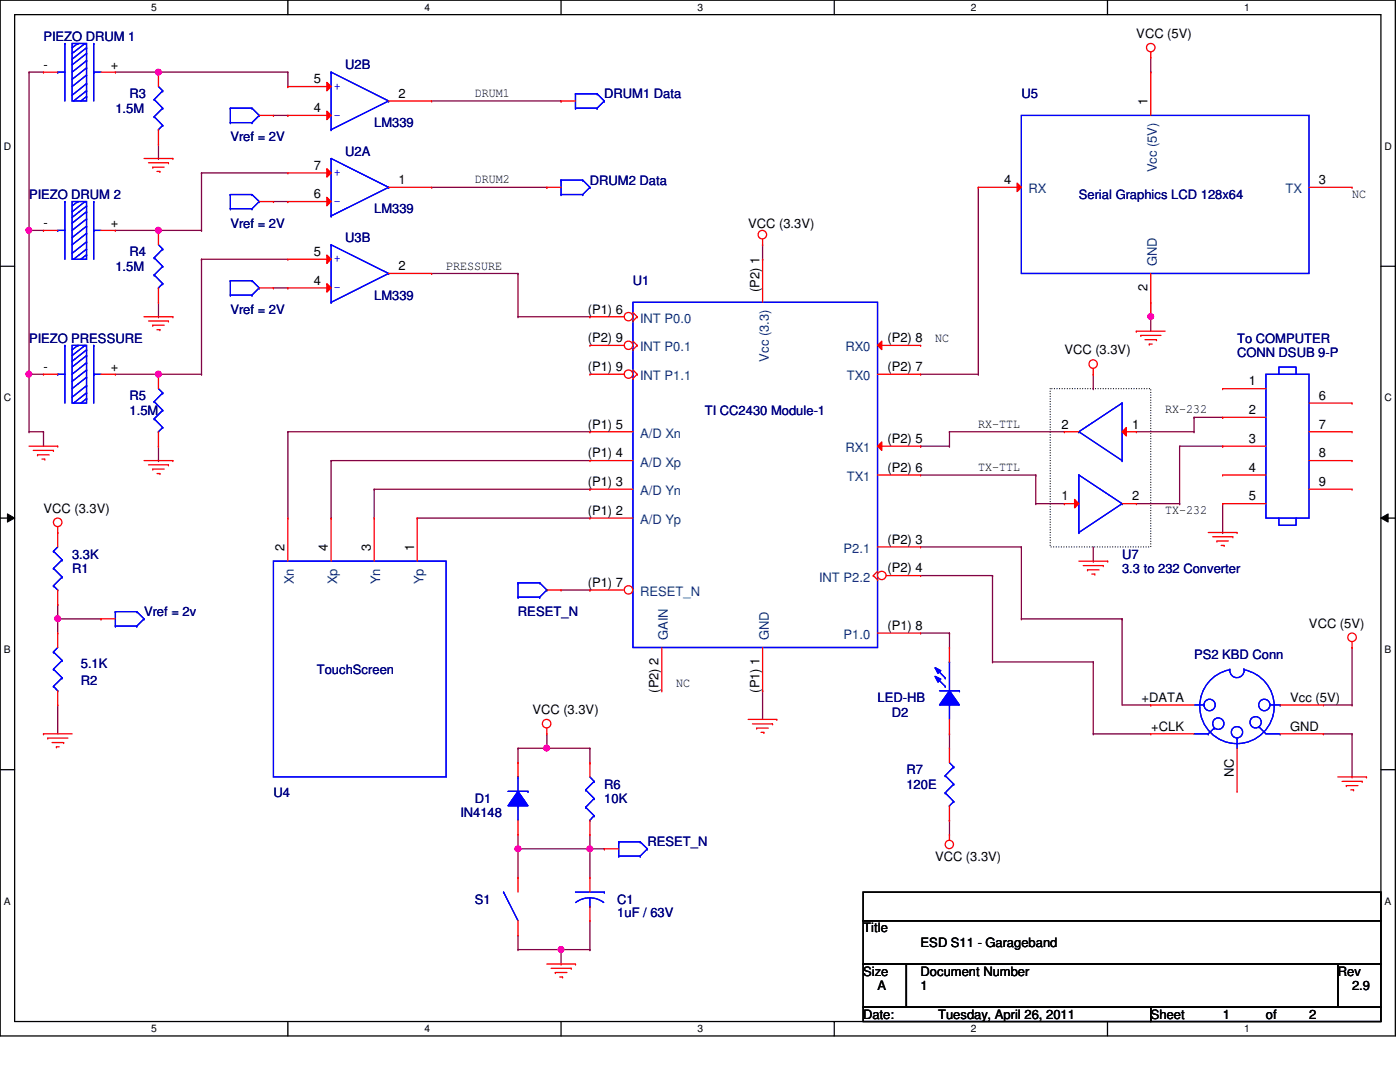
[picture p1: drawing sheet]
<svg xmlns="http://www.w3.org/2000/svg" width="279mm" height="216mm" viewBox="0 0 279 216" stroke-linecap="round" stroke-linejoin="round" font-family="sans-serif">
<path d="M0 0h278.5v206.7h-278.5zM2.9 2.9h272.7v200.9h-272.7z" fill="none" stroke="#000" stroke-width=".25"/>
<g fill="#fff">
<path d="M30.2 .3h1.1v2.3h-1.1z"/>
<path d="M30.2 204.1h1.1v2.3h-1.1z"/>
</g>
<path d="M57.4 0v2.9M57.4 203.8v2.9" fill="none" stroke="#000" stroke-width=".25"/>
<g fill="#fff">
<path d="M84.7 .3h1.1v2.3h-1.1z"/>
<path d="M84.7 204.1h1.1v2.3h-1.1z"/>
</g>
<path d="M112 0v2.9M112 203.8v2.9" fill="none" stroke="#000" stroke-width=".25"/>
<g fill="#fff">
<path d="M139.2 .3h1.1v2.3h-1.1z"/>
<path d="M139.2 204.1h1.1v2.3h-1.1z"/>
</g>
<path d="M166.5 0v2.9M166.5 203.8v2.9" fill="none" stroke="#000" stroke-width=".25"/>
<g fill="#fff">
<path d="M193.8 .3h1.1v2.3h-1.1z"/>
<path d="M193.8 204.1h1.1v2.3h-1.1z"/>
</g>
<path d="M221 0v2.9M221 203.8v2.9" fill="none" stroke="#000" stroke-width=".25"/>
<g fill="#fff">
<path d="M248.3 .3h1.1v2.3h-1.1z"/>
<path d="M248.3 204.1h1.1v2.3h-1.1z"/>
<path d="M.8 28h1.4v2.3h-1.4z"/>
<path d="M276.3 28h1.4v2.3h-1.4z"/>
<path d="M.8 78.2h1.4v2.3h-1.4z"/>
<path d="M276.3 78.2h1.4v2.3h-1.4z"/>
</g>
<path d="M0 53.1h2.9M275.6 53.1h2.9" fill="none" stroke="#000" stroke-width=".25"/>
<g fill="#fff">
<path d="M.8 128.5h1.3v2.2h-1.3z"/>
<path d="M276.3 128.5h1.3v2.2h-1.3z"/>
</g>
<path d="M0 103.4h2.9M275.6 103.4h2.9" fill="none" stroke="#000" stroke-width=".25"/>
<path d="M1.5 102.5l1.4 .9-1.4 .8zM275.6 103.4l1.4-.9v1.7z" fill="#000"/>
<path d="M1.5 102.5l1.4 .9-1.4 .8zM275.6 103.4l1.4-.9v1.7z" fill="none" stroke="#000" stroke-width=".2"/>
<g fill="#fff">
<path d="M.8 178.7h1.3v2.2h-1.3z"/>
<path d="M276.3 178.7h1.3v2.2h-1.3z"/>
</g>
<path d="M0 153.6h2.9M275.6 153.6h2.9" fill="none" stroke="#000" stroke-width=".25"/>
<path d="M209.6 77.6h20.1v31.5h-20.1z" fill="none" stroke="#000" stroke-width=".25" stroke-dasharray="0 .5"/>
<path d="M86.1 20.2h25.9M86.1 37.4h23M109.1 37.4h.1M112 20.2h.1M86.1 54.6h17.3M103.4 54.6h.1M11.5 123.5h.1M11.5 123.5v2.8M152.2 137.8h.1M152.2 137.8v5.8" fill="none" stroke="#800040" stroke-width=".25"/>
<circle cx="11.5" cy="123.4" r=".56" fill="#f0f"/>
<circle cx="11.5" cy="123.4" r=".56" fill="none" stroke="#f0f" stroke-width=".25"/>
<path d="M5.8 14.4h.1M5.8 14.4h2.9M5.8 14.4v60.3M5.8 46h.1M5.8 46h2.9M11.5 140.7h.1M11.5 140.7v5.7" fill="none" stroke="#800040" stroke-width=".25"/>
<circle cx="5.7" cy="74.6" r=".56" fill="#f0f"/>
<circle cx="5.7" cy="74.6" r=".56" fill="none" stroke="#f0f" stroke-width=".25"/>
<circle cx="5.7" cy="45.9" r=".56" fill="#f0f"/>
<circle cx="5.7" cy="45.9" r=".56" fill="none" stroke="#f0f" stroke-width=".25"/>
<g fill="none" stroke="#800040" stroke-width=".25">
<path d="M31.6 31.6h.1M31.6 28.7v2.9M5.8 74.7h.1M5.8 74.7h2.9M5.8 74.7v11.4M23 74.7h17.2M31.6 63.2h.1M31.6 74.7h.1M31.6 60.3v2.9M40.2 74.7h.1M5.8 86.1h.1M5.8 86.1h2.9"/>
<path d="M8.7 86.1h.1M8.7 86.1v2.9M31.6 91.9h.1M31.6 89v2.9"/>
</g>
<circle cx="31.6" cy="74.6" r=".57" fill="#f0f"/>
<circle cx="31.6" cy="74.6" r=".57" fill="none" stroke="#f0f" stroke-width=".25"/>
<path d="M23 46h17.2M31.6 46h.1M40.2 51.7h.1M40.2 46h.1M40.2 51.7v23M40.2 51.7h17.2" fill="none" stroke="#800040" stroke-width=".25"/>
<circle cx="31.6" cy="45.9" r=".57" fill="#f0f"/>
<circle cx="31.6" cy="45.9" r=".57" fill="none" stroke="#f0f" stroke-width=".25"/>
<path d="M23 14.4h34.4M31.6 14.4h.1M57.4 14.4h.1M40.2 34.5h.1M40.2 34.5v11.5M40.2 34.5h17.2" fill="none" stroke="#800040" stroke-width=".25"/>
<circle cx="31.6" cy="14.4" r=".56" fill="#f0f"/>
<circle cx="31.6" cy="14.4" r=".56" fill="none" stroke="#f0f" stroke-width=".25"/>
<g fill="none" stroke="#800040" stroke-width=".25">
<path d="M57.4 17.3h.1M57.4 14.4v2.9M54.6 23h2.8M57.4 23h.1M54.6 40.2h2.8M54.6 57.4h2.8M57.4 40.2h.1M57.4 57.4h.1M152.2 51.7h.1M152.2 48.9v2.8M57.4 86.1h.1M57.4 86.1v17.3"/>
<path d="M57.4 86.1h60.3M66.1 91.9h.1M66.1 91.9h51.6M66.1 91.9v11.5M74.7 97.6h.1M74.7 97.6v5.8M74.7 97.6h43M117.7 86.1h.1M117.7 97.6h.1M66.1 103.4h.1M83.3 103.4h.1M83.3 103.4h34.4"/>
<path d="M11.5 120.6h.1M11.5 120.6v2.9h8.7M20.2 123.5h.1M103.4 149.3h.1M103.4 149.3h5.7M109.1 149.3h.1M109.1 146.4v2.9"/>
</g>
<circle cx="109.1" cy="149.3" r=".56" fill="#f0f"/>
<circle cx="109.1" cy="149.3" r=".56" fill="none" stroke="#f0f" stroke-width=".25"/>
<path d="M103.4 152.2h.1M103.4 149.3v2.9M109.1 149.3h8.6M117.7 149.3h.1M117.7 152.2h.1M117.7 149.3v2.9M103.4 169.4h.1M103.4 166.5v2.9M103.4 189.5h.1M103.4 186.6v2.9M103.4 189.5h8.6M112 189.5h.1" fill="none" stroke="#800040" stroke-width=".25"/>
<circle cx="112" cy="189.5" r=".56" fill="#f0f"/>
<circle cx="112" cy="189.5" r=".56" fill="none" stroke="#f0f" stroke-width=".25"/>
<path d="M103.4 169.4h.1M103.4 169.4h14.3M117.7 169.4h.1M117.7 169.4v5.7M112 192.4h.1M117.7 189.5h.1M117.7 189.5h-5.7v2.9M117.7 183.7v5.8" fill="none" stroke="#800040" stroke-width=".25"/>
<circle cx="117.7" cy="169.4" r=".56" fill="#f0f"/>
<circle cx="117.7" cy="169.4" r=".56" fill="none" stroke="#f0f" stroke-width=".25"/>
<circle cx="103.4" cy="169.4" r=".56" fill="#f0f"/>
<circle cx="103.4" cy="169.4" r=".56" fill="none" stroke="#f0f" stroke-width=".25"/>
<g fill="none" stroke="#800040" stroke-width=".25">
<path d="M229.7 14.4h.1M229.7 11.5v2.9M195.2 37.4h.1M195.2 37.4v37.3M183.7 74.7h11.5M195.2 74.7h.1M229.7 63.2h.1M229.7 63.2v2.9M112 117.7h5.7M117.7 117.7h.1M183.7 126.3h5.8M189.5 126.3h.1"/>
<path d="M189.5 126.3v2.9M189.5 146.4h.1M189.5 146.4v2.9M103.4 175.1h.1M103.4 169.4v5.7M117.7 166.5h.1M117.7 166.5v2.9h2.9M120.6 169.4h.1M189.5 163.7h.1M189.5 163.7v2.8"/>
</g>
<circle cx="229.7" cy="63.2" r=".56" fill="#f0f"/>
<circle cx="229.7" cy="63.2" r=".56" fill="none" stroke="#f0f" stroke-width=".25"/>
<g fill="none" stroke="#800040" stroke-width=".25">
<path d="M103.4 54.6v8.6M103.4 63.2h.1M103.4 63.2h14.3M117.7 63.2h.1M218.2 77.6h.1M218.2 74.7v2.9M229.7 60.3h.1M229.7 60.3v2.9M183.7 89h.1M183.7 89h5.8M183.7 94.8h23M189.5 86.1h.1"/>
<path d="M189.5 89h.1M189.5 86.1h22.9M189.5 86.1v2.9M206.7 94.8h.1M206.7 94.8v5.7M226.8 86.1h11.5M238.3 86.1h.1M238.3 83.3h.1M238.3 83.3v2.8M238.3 83.3h5.7M244 83.3h.1M244 89h.1"/>
<path d="M244 89h-8.6v11.5M183.7 109.1h20.1M183.7 114.9h14.4M198.1 114.9h.1M198.1 114.9v17.2M203.8 109.1h.1M203.8 109.1v14.4M206.7 100.5h.1M206.7 100.5h5.7M212.4 100.5h.1M218.2 112h.1M218.2 109.1v2.9"/>
<path d="M226.8 100.5h8.6M235.4 100.5h.1M244 106.3h.1M244 100.5v5.8M198.1 132.1h.1M198.1 132.1h20.1M203.8 123.5h.1M203.8 123.5h20.1M218.2 132.1h.1M218.2 132.1v14.3M223.9 123.5h.1M223.9 123.5v17.2h5.8"/>
<path d="M269.8 129.2h.1M269.8 129.2v11.5M218.2 146.4h.1M218.2 146.4h11.5M229.7 140.7h.1M264.1 146.4h5.7M264.1 140.7h5.7M269.8 146.4h.1M269.8 155h.1M269.8 140.7h.1M269.8 146.4v8.6"/>
</g>
<g fill="none" stroke="#f00" stroke-width=".25">
<path d="M229.7 11.5h.1M229.7 10.4v1.1M28.7 31.6h5.8M29.6 32.5h4M30.5 33.4h.1M30.5 33.4h2.3M31.3 34.2h.6M31.9 34.2h.1M33.6 32.5h.1M34.5 31.6h.1M51.7 57.4h2.9M54.6 57.4h.1"/>
<path d="M152.2 48.9h.1M152.2 47.7v1.2M28.7 63.2h5.8M29.6 64.1h4M30.5 64.9h.1M30.5 64.9h2.3M31.3 65.8h.6M31.9 65.8h.1M33.6 64.1h.1M34.5 63.2h.1M218.2 74.7h.1M218.2 73.5v1.2"/>
<path d="M226.8 66.1h.1M226.8 66.1h5.7M227.7 66.9h.1M227.7 66.9h4M228.5 67.8h2.3M229.4 68.7h.1M229.4 68.7h.6M230.8 67.8h.1M5.8 89h5.7M6.6 89.9h4.1M7.5 90.8h.1M7.5 90.8h2.3"/>
<path d="M8.4 91.6h.5M8.9 91.6h.1M10.7 89.9h.1M11.5 89h.1M28.7 91.9h5.8M29.6 92.8h4M30.5 93.6h.1M30.5 93.6h2.3M31.3 94.5h.6M31.9 94.5h.1M33.6 92.8h.1M34.5 91.9h.1"/>
<path d="M11.5 106.3h.1M11.5 105.1v1.2M57.4 103.4h.1M57.4 103.4v8.6M66.1 103.4h.1M66.1 103.4v8.6M74.7 103.4h.1M74.7 103.4v8.6M83.3 103.4h.1M83.3 103.4v8.6M215.3 112h5.8M216.2 112.9h4"/>
<path d="M217 113.7h.1M217 113.7h2.3M217.9 114.6h.6M218.5 114.6h.1M220.2 112.9h.1M221.1 112h.1M241.1 106.3h5.8M242 107.1h4M242.9 107.9h.1M242.9 107.9h2.3M243.7 108.8h.6M244.3 108.8h.1"/>
<path d="M246 107.1h.1M246.9 106.3h.1M269.8 129.2h.1M269.8 128.1v1.1M8.7 146.4h.1M8.7 146.4h5.7M9.5 147.3h.1M9.5 147.3h4M10.4 148.2h2.3M11.3 149h.1M11.3 149h.5M12.7 148.2h.1"/>
<path d="M109.1 146.4h.1M109.1 145.3v1.1M149.3 143.6h5.7M150.2 144.4h4M151 145.3h.1M151 145.3h2.3M151.9 146.1h.5M152.4 146.1h.1M154.2 144.4h.1M155 143.6h.1M267 155h5.7M267.8 155.9h4.1"/>
<path d="M268.7 156.8h.1M268.7 156.8h2.3M269.6 157.6h.5M270.1 157.6h.1M271.9 155.9h.1M272.7 155h.1M117.7 175.1h.1M117.7 175.1v2.9M189.5 166.5h.1M189.5 166.5v1.2M109.1 192.4h5.8M110 193.2h4"/>
<path d="M110.8 194.1h.1M110.8 194.1h2.4M111.7 194.9h.6M112.3 194.9h.1M114 193.2h.1M114.9 192.4h.1M117.7 183.7h.1M117.7 180.9v2.8"/>
<circle cx="229.7" cy="9.5" r=".84"/>
<circle cx="152.1" cy="46.8" r=".85"/>
<circle cx="218.2" cy="72.6" r=".84"/>
<circle cx="11.5" cy="104.2" r=".85"/>
<circle cx="269.8" cy="127.2" r=".85"/>
<circle cx="109.1" cy="144.4" r=".85"/>
<circle cx="189.5" cy="168.5" r=".83"/>
</g>
<path d="M172.3 178h103.3v5.7h-103.3zM172.3 183.7h103.3v8.7h-103.3zM172.3 192.4h8.6v8.6h-8.6zM180.9 192.4h86.1v8.6h-86.1zM267 192.4h8.6v8.6h-8.6zM172.3 201h57.4v2.8h-57.4zM229.7 201h45.9v2.8h-45.9z" fill="none" stroke="#000" stroke-width=".25"/>
<g fill="none" stroke="#00f" stroke-width=".25">
<path d="M46 56h.1M46 58.9h.1M46 56v2.9M46 56h4.3M46 58.9h4.3M50.3 56h.1M50.3 58.9h.1M50.3 56l1.4 1.4M51.7 57.4h.1M51.7 57.4l-1.4 1.5M54.6 112h34.4v43h-34.4zM187.5 137.8h4"/>
<path d="M189.5 132.1h.1M189.5 132.1v5.7M191.5 137.8h.1M189.5 140.7h.1M189.5 140.7v2.9M114.9 178h5.7M117.7 179.2l1.5 .2 1.3 .7M117.7 179.2l-1.5 .2-1.3 .7M117.7 179.2v1.7M120.6 178h.1M117.7 180.9h.1"/>
</g>
<path d="M189.5 137.8l2 2.9h-4z" fill-rule="evenodd" fill="#00f"/>
<path d="M189.5 137.8l2 2.9h-4z" fill="none" stroke="#00f" stroke-width=".25"/>
<path d="M186.6 133.2l1.1 .6-.5 .6z" fill-rule="evenodd" fill="#00f"/>
<path d="M186.6 133.2l1.1 .6-.5 .6z" fill="none" stroke="#00f" stroke-width=".25"/>
<path d="M186.6 135l1.1 .5-.5 .6z" fill-rule="evenodd" fill="#00f"/>
<path d="M186.6 135l1.1 .5-.5 .6zM186.9 135.3l1.7 1.6M186.9 133.5l1.7 1.8M187.5 137.8h4M188.6 136.9h.1M188.6 135.3h.1M189.5 132.1h.1M189.5 132.1v5.7M191.5 137.8h.1M189.5 140.7h.1M189.5 140.7v2.9" fill="none" stroke="#00f" stroke-width=".25"/>
<path d="M189.5 137.8l2 2.9h-4z" fill-rule="evenodd" fill="#00f"/>
<path d="M189.5 137.8l2 2.9h-4z" fill="none" stroke="#00f" stroke-width=".25"/>
<path d="M186.6 133.2l1.1 .6-.5 .6z" fill-rule="evenodd" fill="#00f"/>
<path d="M186.6 133.2l1.1 .6-.5 .6z" fill="none" stroke="#00f" stroke-width=".25"/>
<path d="M186.6 135l1.1 .5-.5 .6z" fill-rule="evenodd" fill="#00f"/>
<g fill="none" stroke="#00f" stroke-width=".25">
<path d="M126.3 60.3h48.8v68.9h-48.8zM103.4 116.3h.1M103.4 119.2h.1M103.4 116.3v2.9M103.4 116.3h4.3M103.4 119.2h4.3M107.7 116.3h.1M107.7 119.2h.1M107.7 116.3l1.4 1.4M109.1 117.7h.1M109.1 117.7l-1.4 1.5M186.6 135l1.1 .5-.5 .6z"/>
<path d="M186.9 135.3l1.7 1.6M186.9 133.5l1.7 1.8M188.6 136.9h.1M188.6 135.3h.1"/>
</g>
<g fill="none" stroke="#f00" stroke-width=".25">
<path d="M126.3 64.1h.1M126.3 62.4l.9 .8M127.2 63.2h.1M127.2 63.2l-.9 .9M109.1 117.7h2.9M112 117.7h.1M132.1 137.8h.1M132.1 129.2v8.6M152.2 137.8h.1M152.2 129.2v8.6M175.1 126.3h8.6M183.7 126.3h.1"/>
<path d="M189.5 129.2h.1M189.5 129.2v2.9M189.5 146.4h.1M189.5 143.6v2.8"/>
</g>
<circle cx="125.4" cy="63.2" r=".84" fill="#fff"/>
<g fill="none" stroke="#f00" stroke-width=".25">
<path d="M117.7 63.2h.1M117.7 63.2h6.9M126.3 69.8h.1M126.3 68.1l.9 .8M127.2 68.9h.1M127.2 68.9l-.9 .9"/>
<circle cx="125.4" cy="63.2" r=".84"/>
</g>
<circle cx="125.4" cy="68.9" r=".84" fill="#fff"/>
<g fill="none" stroke="#f00" stroke-width=".25">
<path d="M117.7 68.9h.1M117.7 68.9h6.9M117.7 86.1h.1M117.7 91.9h.1M117.7 97.6h.1M117.7 86.1h8.6M117.7 91.9h8.6M117.7 97.6h8.6M117.7 103.4h.1M117.7 103.4h8.6M174.3 114.9h.1M174.3 114.9l.8 .8"/>
<path d="M175.1 115.7h.1M175.1 109.1h8.6M175.1 114l-.8 .9M183.7 109.1h.1"/>
<circle cx="125.4" cy="68.9" r=".84"/>
</g>
<circle cx="176" cy="114.8" r=".84" fill="#fff"/>
<g fill="none" stroke="#f00" stroke-width=".25">
<path d="M176.9 114.9h6.8M183.7 114.9h.1"/>
<circle cx="176" cy="114.8" r=".84"/>
</g>
<path d="M176 68.1v1.7l-.9-.9z" fill="#f00"/>
<path d="M175.1 68.9h8.6M175.1 74.7h8.6M176 68.1v1.7l-.9-.9zM183.7 68.9h.1M183.7 74.7h.1" fill="none" stroke="#f00" stroke-width=".25"/>
<path d="M175.1 89l.9-.8v1.7z" fill="#f00"/>
<path d="M152.2 51.7h.1M152.2 51.7v8.6M175.1 89l.9-.8v1.7zM175.1 89h8.6M175.1 94.8h8.6M183.7 89h.1M183.7 94.8h.1" fill="none" stroke="#f00" stroke-width=".25"/>
<circle cx="125.4" cy="117.7" r=".84" fill="#fff"/>
<g fill="none" stroke="#f00" stroke-width=".25">
<path d="M126.3 75.5h.1M126.3 73.8l.9 .9M127.2 74.7h.1M127.2 74.7l-.9 .8M117.7 117.7h.1M117.7 117.7h6.9"/>
<circle cx="125.4" cy="117.7" r=".84"/>
</g>
<circle cx="125.4" cy="74.7" r=".84" fill="#fff"/>
<g fill="none" stroke="#f00" stroke-width=".25">
<path d="M117.7 74.7h.1M117.7 74.7h6.9"/>
<circle cx="125.4" cy="74.7" r=".84"/>
</g>
<path d="M66.1 31.6h.1M66.1 31.6l11.5 5.8M66.1 31.6v11.5M77.6 37.4h.1M77.6 37.4l-11.5 5.7M66.1 43.1h.1" fill="none" stroke="#00f" stroke-width=".25"/>
<path d="M65.2 33.7l.9 .8-.9 .8z" fill="#f00"/>
<path d="M57.4 34.5h.1M57.4 34.5h8.7M65.2 33.7l.9 .8-.9 .8z" fill="none" stroke="#f00" stroke-width=".25"/>
<path d="M65.2 39.4l.9 .8-.9 .9z" fill="#f00"/>
<g fill="none" stroke="#f00" stroke-width=".25">
<path d="M65.2 39.4l.9 .8-.9 .9zM77.6 37.4h8.5M86.1 37.4h.1M57.4 40.2h.1M57.4 40.2h8.7M229.7 140.7h.1M229.7 146.4h.1M229.7 140.7h8.6M229.7 146.4h8.6M246.9 157.9h.1M246.9 149.3v8.6M255.5 140.7h8.6"/>
<path d="M255.5 146.4h8.6M264.1 146.4h.1M264.1 140.7h.1M120.6 169.4h.1M120.6 169.4h2.9"/>
</g>
<g fill="none" stroke="#00f" stroke-width=".25">
<path d="M66.1 48.9h.1M66.1 48.9l11.5 5.7M66.1 48.9v11.4M77.6 54.6h.1M77.6 54.6l-11.5 5.7M66.1 60.3h.1M245.4 133.6a7.4 7.4 0 0 0-4.7 11.5 7.4 7.4 0 0 0 12.3 0 7.4 7.4 0 0 0-4.7-11.5M248.2 133.4a1.43 1.43 0 0 1-1.3 1.8 1.43 1.43 0 0 1-1.5-1.7M238.3 140.7h2M238.3 146.4h2.8M240.3 140.7h.1M241.1 146.4h.1"/>
<path d="M242.3 145.3h.1M242.3 145.3l-1.2 1.1M246.9 147.3h.1M246.9 147.3v2M251.2 145h.1M251.2 145l1.4 1.4h2.9M253.5 140.7h2M255.5 140.7h.1M255.5 146.4h.1M123.5 170.8h.1M123.5 168h.1M123.5 168v2.8"/>
<path d="M123.5 168h4.3M123.5 170.8h4.3M127.8 168h.1M127.8 170.8h.1M127.8 168l1.4 1.4M129.2 169.4h.1M129.2 169.4l-1.4 1.4"/>
<circle cx="241.4" cy="140.7" r="1.14"/>
<circle cx="243.1" cy="144.4" r="1.14"/>
<circle cx="246.9" cy="146.1" r="1.13"/>
<circle cx="250.6" cy="144.1" r="1.13"/>
<circle cx="252.3" cy="140.7" r="1.14"/>
</g>
<path d="M65.2 50.9l.9 .8-.9 .9z" fill="#f00"/>
<path d="M57.4 51.7h.1M57.4 51.7h8.7M65.2 50.9l.9 .8-.9 .9z" fill="none" stroke="#f00" stroke-width=".25"/>
<path d="M65.2 56.6l.9 .8-.9 .9z" fill="#f00"/>
<g fill="none" stroke="#f00" stroke-width=".25">
<path d="M8.7 14.4h.1M8.7 14.4h2.8M20.2 14.4h2.8M23 14.4h.1M229.7 14.4h.1M229.7 14.4v8.6M109.1 37.4h.1M109.1 37.4h2.9M112 20.2h.1M112 20.2h2.9M261.2 37.4h8.6M269.8 37.4h.1"/>
<path d="M8.7 46h.1M8.7 46h2.8M20.2 46h2.8M23 46h.1M57.4 57.4h.1M57.4 57.4h8.7M65.2 56.6l.9 .8-.9 .9zM77.6 54.6h8.5M86.1 54.6h.1M229.7 54.6v8.6M8.7 74.7h.1M8.7 74.7h2.8"/>
<path d="M20.2 74.7h2.8M23 74.7h.1M229.7 63.2h.1M11.5 106.3h.1M11.5 106.3v2.8M11.5 117.7v2.9M11.5 126.3h.1M11.5 120.6h.1M11.5 126.3v2.9M11.5 137.8v2.9M20.2 123.5h.1M20.2 123.5h2.8"/>
<path d="M11.5 140.7h.1M117.7 152.2h.1M117.7 152.2v2.8M189.5 149.3h.1M189.5 149.3v2.9M103.4 175.1h.1M103.4 175.1v2.9M117.7 166.5h.1M117.7 163.7v2.8M189.5 163.7h.1M189.5 160.8v2.9M103.4 186.6h.1"/>
<path d="M103.4 183.7v2.9"/>
</g>
<g fill="none" stroke="#00f" stroke-width=".25">
<path d="M11.5 14.4h.1M11.5 14.4h1.5M13 8.7h.1M13 8.7v11.5M14.4 8.7h2.9v11.5h-2.9zM15.5 8.7h.1M15.5 8.7l-1.1 .8M17 8.7h.1M17 8.7l-2.6 2M17.3 19.3h.1M17.3 18.1h.1M17.3 16.7h.1"/>
<path d="M17.3 9.5h.1M17.3 15h.1M17.3 10.7h.1M17.3 13.5h.1M17.3 12.1h.1M17.3 19.3l-1.2 .9M17.3 18.1l-2.6 2.1M17.3 16.7l-2.9 2.3M17.3 9.5l-2.9 2.3M17.3 15l-2.9 2.3M17.3 10.7l-2.9 2.3M17.3 13.5l-2.9 2.3"/>
<path d="M17.3 12.1l-2.9 2.3M18.7 14.4h.1M18.7 8.7h.1M18.7 8.7v11.5M18.7 14.4h1.5M114.9 18.7h.1M114.9 18.7v2.9M114.9 18.7h4.3M119.2 18.7h.1M119.2 18.7l1.4 1.5M112 38.8h.1M112 35.9h.1"/>
<path d="M112 35.9v2.9M112 35.9h4.3M112 38.8h4.3M114.9 21.6h.1M114.9 21.6h4.3M116.3 35.9h.1M116.3 38.8h.1M116.3 35.9l1.4 1.5M117.7 37.4h.1M117.7 37.4l-1.4 1.4M119.2 21.6h.1M120.6 20.2h.1"/>
<path d="M120.6 20.2l-1.4 1.4M203.8 23h57.4v31.6h-57.4zM11.5 46h.1M11.5 46h1.5M13 40.2h.1M13 40.2v11.5M14.4 40.2h2.9v11.5h-2.9zM15.5 40.2h.1M15.5 40.2l-1.1 .9M17 40.2h.1M17 40.2l-2.6 2M17.3 50.8h.1"/>
<path d="M17.3 49.7h.1M17.3 48.3h.1M17.3 41.1h.1M17.3 46.6h.1M17.3 42.2h.1M17.3 45.1h.1M17.3 43.7h.1M17.3 50.8l-1.2 .9M17.3 49.7l-2.6 2M17.3 48.3l-2.9 2.2M17.3 41.1l-2.9 2.3M17.3 46.6l-2.9 2.3"/>
<path d="M17.3 42.2l-2.9 2.3M17.3 45.1l-2.9 2.3M17.3 43.7l-2.9 2.3M18.7 46h.1M18.7 40.2h.1M18.7 40.2v11.5M18.7 46h1.5M11.5 74.7h.1M11.5 74.7h1.5M13 68.9h.1M13 68.9v11.5M14.4 68.9h2.9v11.5h-2.9z"/>
<path d="M15.5 68.9h.1M15.5 68.9l-1.1 .9M17 68.9h.1M17 68.9l-2.6 2.1M17.3 79.5h.1M17.3 78.4h.1M17.3 77h.1M17.3 69.8h.1M17.3 75.3h.1M17.3 71h.1M17.3 73.8h.1M17.3 72.4h.1"/>
<path d="M17.3 79.5l-1.2 .9M17.3 78.4l-2.6 2M17.3 77l-2.9 2.2M17.3 69.8l-2.9 2.3M17.3 75.3l-2.9 2.3M17.3 71l-2.9 2.2M17.3 73.8l-2.9 2.3M17.3 72.4l-2.9 2.3M18.7 74.7h.1M18.7 68.9h.1M18.7 68.9v11.5M18.7 74.7h1.5"/>
<path d="M10.7 110h.1M10.7 113.4h.1M10.7 116.9h.1M10.7 110l1.7 1.7M10.7 113.4l1.7 1.7M10.7 116.9l.8 .8M11.5 117.7h.1M11.5 109.1l-.8 .9M12.4 111.7h.1M12.4 115.1h.1M12.4 111.7l-1.7 1.7M12.4 115.1l-1.7 1.8"/>
<path d="M10.7 130.1h.1M10.7 133.5h.1M10.7 136.9h.1M10.7 130.1l1.7 1.7M10.7 133.5l1.7 1.8M10.7 136.9l.8 .9M11.5 137.8h.1M11.5 129.2l-.8 .9M12.4 131.8h.1M12.4 135.3h.1M12.4 131.8l-1.7 1.7M12.4 135.3l-1.7 1.6"/>
<path d="M23 124.9h.1M23 122h.1M23 122v2.9M23 122h4.3M23 124.9h4.3M27.3 122h.1M27.3 124.9h.1M27.3 122l1.4 1.5M28.7 123.5h.1M28.7 123.5l-1.4 1.4M116.9 157.6h.1M116.9 157.6l1.7 1.7"/>
<path d="M117.7 155l.9 .9M118.6 155.9h.1M118.6 159.3h.1M118.6 155.9l-1.7 1.7M118.6 159.3l-1.7 1.8M188.6 154.8h.1M188.6 158.2h.1M188.6 154.8l1.7 1.7M188.6 158.2l1.7 1.7M189.5 152.2l.8 .8M190.3 153h.1M190.3 156.5h.1"/>
<path d="M190.3 159.9h.1M190.3 153l-1.7 1.8M190.3 156.5l-1.7 1.7M190.3 159.9l-.8 .9M100.5 178h.1M100.5 178l2.9 5.7M116.9 161.1h.1M116.9 161.1l1.7 1.7M117.7 163.7h.1M118.6 162.8h.1M118.6 162.8l-.9 .9M189.5 160.8h.1"/>
</g>
<path d="M203 36.5l.8 .9-.8 .8z" fill="#f00"/>
<path d="M195.2 37.4h.1M195.2 37.4h8.6M203 36.5l.8 .9-.8 .8zM31.6 74.7h.1M31.6 74.7v2.9M31.6 89h.1M31.6 86.1v2.9" fill="none" stroke="#f00" stroke-width=".25"/>
<g fill="none" stroke="#00f" stroke-width=".25">
<path d="M66.1 14.4h.1M66.1 14.4l11.5 5.8M66.1 14.4v11.5M66.1 25.9h.1M77.6 20.2h.1M77.6 20.2l-11.5 5.7M31.6 77.6l.9 .8M32.5 78.4h.1M32.5 78.4l-1.7 1.7M30.8 80.1h.1M30.8 83.6h.1M30.8 80.1l1.7 1.8"/>
<path d="M30.8 83.6l1.7 1.7M31.6 86.1h.1M32.5 81.9h.1M32.5 85.3h.1M32.5 81.9l-1.7 1.7M32.5 85.3l-.9 .8"/>
</g>
<path d="M65.2 16.4l.9 .9-.9 .8z" fill="#f00"/>
<path d="M57.4 17.3h.1M57.4 17.3h8.7M65.2 16.4l.9 .9-.9 .8z" fill="none" stroke="#f00" stroke-width=".25"/>
<path d="M65.2 22.2l.9 .8-.9 .9z" fill="#f00"/>
<path d="M51.7 23h2.9M54.6 23h.1M57.4 23h.1M57.4 23h8.7M65.2 22.2l.9 .8-.9 .9zM77.6 20.2h8.5M86.1 20.2h.1" fill="none" stroke="#f00" stroke-width=".25"/>
<g fill="none" stroke="#00f" stroke-width=".25">
<path d="M46 21.6h.1M46 24.5h.1M46 21.6v2.9M46 21.6h4.3M46 24.5h4.3M50.3 21.6h.1M50.3 24.5h.1M50.3 21.6l1.4 1.4M51.7 23h.1M51.7 23l-1.4 1.5M215.3 94.8h.1M215.3 94.8v11.5"/>
<path d="M215.3 94.8l8.6 5.7M215.3 106.3h.1M223.9 100.5h.1M223.9 100.5l-8.6 5.8"/>
</g>
<path d="M214.5 99.7l.8 .8-.8 .8z" fill="#f00"/>
<g fill="none" stroke="#f00" stroke-width=".25">
<path d="M31.6 14.4h.1M31.6 14.4v2.9M31.6 28.7h.1M31.6 25.9v2.8M31.6 46h.1M31.6 46v2.9M31.6 57.4v2.9M51.7 40.2h2.9M54.6 40.2h.1M31.6 60.3h.1M214.5 99.7l.8 .8-.8 .8zM212.4 100.5h.1"/>
<path d="M212.4 100.5h2.9M223.9 100.5h2.9M226.8 100.5h.1"/>
</g>
<g fill="none" stroke="#00f" stroke-width=".25">
<path d="M30.8 19.9h.1M30.8 19.9l1.7 1.7M31.6 17.3l.9 .8M32.5 18.1h.1M32.5 18.1l-1.7 1.8M30.8 23.3h.1M30.8 23.3l1.7 1.7M31.6 25.9h.1M32.5 21.6h.1M32.5 25h.1M32.5 21.6l-1.7 1.7M32.5 25l-.9 .9"/>
<path d="M46 38.8h.1M46 38.8v2.9M46 38.8h4.3M50.3 38.8h.1M50.3 38.8l1.4 1.4M30.8 51.4h.1M30.8 54.9h.1M30.8 51.4l1.7 1.8M30.8 54.9l1.7 1.7M31.6 57.4h.1M31.6 48.9l.9 .8M32.5 49.7h.1"/>
<path d="M32.5 53.2h.1M32.5 56.6h.1M32.5 49.7l-1.7 1.7M32.5 53.2l-1.7 1.7M32.5 56.6l-.9 .8M46 41.7h.1M46 41.7h4.3M50.3 41.7h.1M51.7 40.2h.1M51.7 40.2l-1.4 1.5M101.4 157.9h4M103.4 155h.1"/>
<path d="M103.4 155v2.9M105.4 157.9h.1M103.4 160.8h.1M103.4 160.8v2.9"/>
</g>
<path d="M103.4 157.9l2 2.9h-4z" fill-rule="evenodd" fill="#00f"/>
<path d="M101.4 157.9h4M103.4 157.9l2 2.9h-4zM103.4 155h.1M103.4 155v2.9M105.4 157.9h.1M103.4 160.8h.1M103.4 160.8v2.9" fill="none" stroke="#00f" stroke-width=".25"/>
<path d="M103.4 157.9l2 2.9h-4z" fill-rule="evenodd" fill="#00f"/>
<path d="M252.6 74.7h8.6v28.7h-8.6zM255.2 74.7v-1.5h3.5v1.5M215.3 86.1h.1M215.3 86.1l8.6 5.8M223.9 91.9h.1M223.9 80.4h.1M223.9 80.4v11.5M223.9 80.4l-8.6 5.7M255.2 103.4v1.4h3.5v-1.4M103.4 157.9l2 2.9h-4z" fill="none" stroke="#00f" stroke-width=".25"/>
<g fill="none" stroke="#f00" stroke-width=".25">
<path d="M244 77.6h.1M244 77.6h8.6M244 83.3h.1M244 89h.1M244 94.8h.1M244 83.3h8.6M244 89h8.6M244 94.8h8.6M261.2 80.4h8.6M261.2 86.1h8.6M261.2 91.9h8.6M261.2 97.6h8.6"/>
<path d="M269.8 80.4h.1M269.8 86.1h.1M269.8 91.9h.1M269.8 97.6h.1M244 100.5h.1M244 100.5h8.6M103.4 152.2h.1M103.4 152.2v2.8M103.4 166.5h.1M103.4 163.7v2.8"/>
</g>
<path d="M223.9 86.1l.9-.8v1.7z" fill="#f00"/>
<path d="M212.4 86.1h.1M212.4 86.1h2.9M223.9 86.1l.9-.8v1.7zM223.9 86.1h2.9M226.8 86.1h.1" fill="none" stroke="#f00" stroke-width=".25"/>
<circle cx="11.5" cy="123.4" r=".56" fill="#f0f"/>
<circle cx="11.5" cy="123.4" r=".56" fill="none" stroke="#f0f" stroke-width=".25"/>
<circle cx="5.7" cy="74.6" r=".56" fill="#f0f"/>
<circle cx="5.7" cy="74.6" r=".56" fill="none" stroke="#f0f" stroke-width=".25"/>
<circle cx="5.7" cy="45.9" r=".56" fill="#f0f"/>
<circle cx="5.7" cy="45.9" r=".56" fill="none" stroke="#f0f" stroke-width=".25"/>
<circle cx="31.6" cy="74.6" r=".57" fill="#f0f"/>
<circle cx="31.6" cy="74.6" r=".57" fill="none" stroke="#f0f" stroke-width=".25"/>
<circle cx="31.6" cy="45.9" r=".57" fill="#f0f"/>
<circle cx="31.6" cy="45.9" r=".57" fill="none" stroke="#f0f" stroke-width=".25"/>
<circle cx="31.6" cy="14.4" r=".56" fill="#f0f"/>
<circle cx="31.6" cy="14.4" r=".56" fill="none" stroke="#f0f" stroke-width=".25"/>
<circle cx="109.1" cy="149.3" r=".56" fill="#f0f"/>
<circle cx="109.1" cy="149.3" r=".56" fill="none" stroke="#f0f" stroke-width=".25"/>
<circle cx="112" cy="189.5" r=".56" fill="#f0f"/>
<circle cx="112" cy="189.5" r=".56" fill="none" stroke="#f0f" stroke-width=".25"/>
<circle cx="117.7" cy="169.4" r=".56" fill="#f0f"/>
<circle cx="117.7" cy="169.4" r=".56" fill="none" stroke="#f0f" stroke-width=".25"/>
<circle cx="103.4" cy="169.4" r=".56" fill="#f0f"/>
<circle cx="103.4" cy="169.4" r=".56" fill="none" stroke="#f0f" stroke-width=".25"/>
<circle cx="229.7" cy="63.2" r=".56" fill="#f0f"/>
<circle cx="229.7" cy="63.2" r=".56" fill="none" stroke="#f0f" stroke-width=".25"/>
<g font-size="2.6" fill="#000080">
<text x="8.7" y="8.1">PIEZO DRUM 1</text>
<text x="68.9" y="13.8">U2B</text>
<text x="23" y="22.5">1.5M</text>
<text x="25.9" y="19.6">R3</text>
<text x="120.6" y="19.6">DRUM1 Data</text>
<text x="203.8" y="19.6">U5</text>
<text x="46" y="28.2">Vref = 2V</text>
<text x="74.7" y="25.4">LM339</text>
<text x="68.9" y="31.1">U2A</text>
<text x="5.8" y="39.7">PIEZO DRUM 2</text>
<text x="117.7" y="36.8">DRUM2 Data</text>
<text x="215.3" y="39.7">Serial Graphics LCD 128x64</text>
<text x="46" y="45.4">Vref = 2V</text>
<text x="74.7" y="42.5">LM339</text>
<text x="25.9" y="51.2">R4</text>
<text x="68.9" y="48.3">U3B</text>
<text x="23" y="54.1">1.5M</text>
<text x="74.7" y="59.8">LM339</text>
<text x="126.3" y="56.9">U1</text>
<text x="46" y="62.7">Vref = 2V</text>
<text x="5.8" y="68.4">PIEZO PRESSURE</text>
<text x="246.9" y="68.4">To COMPUTER</text>
<text x="246.9" y="71.2">CONN DSUB 9-P</text>
<text x="25.9" y="79.9">R5</text>
<text x="25.9" y="82.8">1.5M</text>
<text x="140.7" y="82.8">TI CC2430 Module-1</text>
<text x="14.4" y="111.5">3.3K</text>
<text x="223.9" y="111.5">U7</text>
<text x="14.4" y="114.3">R1</text>
<text x="223.9" y="114.3">3.3 to 232 Converter</text>
<text x="28.7" y="122.9">Vref = 2v</text>
<text x="103.4" y="122.9">RESET_N</text>
<text x="238.3" y="131.5">PS2 KBD Conn</text>
<text x="16.1" y="136.7">R2</text>
<text x="16.1" y="133.3">5.1K</text>
<text x="63.2" y="134.4">TouchScreen</text>
<text x="175.1" y="140.2">LED-HB</text>
<text x="178" y="143">D2</text>
<text x="180.9" y="154.5">R7</text>
<text x="54.6" y="159.1">U4</text>
<text x="94.8" y="160.2">D1</text>
<text x="120.6" y="157.4">R6</text>
<text x="120.6" y="160.2">10K</text>
<text x="180.9" y="157.4">120E</text>
<text x="91.9" y="163.1">IN4148</text>
<text x="129.2" y="168.9">RESET_N</text>
<text x="94.8" y="180.3">S1</text>
<text x="123.2" y="180.3">C1</text>
<text x="123.2" y="182.9">1uF / 63V</text>
</g>
<g font-size="2.6">
<text x="226.8" y="7.5">VCC (5V)</text>
<text x="8.7" y="13.8">-</text>
<text x="22.1" y="13.8">+</text>
<text x="62.7" y="16.6">5</text>
<text x="62.7" y="22.4">4</text>
<text x="79.5" y="19.5">2</text>
<text x="94.8" y="19.3">DRUM1</text>
<text x="229" y="21" transform="rotate(-90 229 21)">1</text>
<text x="62.7" y="33.9">7</text>
<text x="62.7" y="39.6">6</text>
<text x="79.5" y="36.7">1</text>
<text x="94.8" y="36.6">DRUM2</text>
<text x="200.4" y="36.7">4</text>
<text x="263.2" y="36.7">3</text>
<text x="269.8" y="39.5">NC</text>
<text x="8.7" y="45.3">-</text>
<text x="22.1" y="45.3">+</text>
<text x="149.3" y="45.4">VCC (3.3V)</text>
<text x="62.7" y="51.1">5</text>
<text x="79.5" y="53.9">2</text>
<text x="89" y="53.8">PRESSURE</text>
<text x="62.7" y="56.8">4</text>
<text x="151.6" y="58.3" transform="rotate(-90 151.6 58.3)">(P2) 1</text>
<text x="229" y="58" transform="rotate(-90 229 58)">2</text>
<text x="117.3" y="62.6">(P1) 6</text>
<text x="117.3" y="68.3">(P2) 9</text>
<text x="177.1" y="68.3">(P2) 8</text>
<text x="186.6" y="68.2">NC</text>
<text x="212.4" y="70.7">VCC (3.3V)</text>
<text x="8.7" y="74">-</text>
<text x="22.1" y="74">+</text>
<text x="117.3" y="74">(P1) 9</text>
<text x="177.1" y="74">(P2) 7</text>
<text x="249.2" y="76.9">1</text>
<text x="232.5" y="82.5">RX-232</text>
<text x="249.2" y="82.6">2</text>
<text x="263.2" y="79.8">6</text>
<text x="117.3" y="85.5">(P1) 5</text>
<text x="177.1" y="88.4">(P2) 5</text>
<text x="195.2" y="85.3">RX-TTL</text>
<text x="211.9" y="85.5">2</text>
<text x="225.9" y="85.5">1</text>
<text x="249.2" y="88.4">3</text>
<text x="263.2" y="85.5">7</text>
<text x="117.3" y="91.3">(P1) 4</text>
<text x="177.1" y="94.1">(P2) 6</text>
<text x="195.2" y="94">TX-TTL</text>
<text x="249.2" y="94.1">4</text>
<text x="263.2" y="91.3">8</text>
<text x="117.3" y="97">(P1) 3</text>
<text x="211.9" y="99.9">1</text>
<text x="225.9" y="99.9">2</text>
<text x="249.2" y="99.9">5</text>
<text x="263.2" y="97">9</text>
<text x="8.7" y="102.3">VCC (3.3V)</text>
<text x="117.3" y="102.7">(P1) 2</text>
<text x="232.5" y="102.6">TX-232</text>
<text x="56.8" y="110" transform="rotate(-90 56.8 110)">2</text>
<text x="65.4" y="110" transform="rotate(-90 65.4 110)">4</text>
<text x="74" y="110" transform="rotate(-90 74 110)">3</text>
<text x="82.6" y="110" transform="rotate(-90 82.6 110)">1</text>
<text x="177.1" y="108.5">(P2) 3</text>
<text x="117.3" y="117.1">(P1) 7</text>
<text x="177.1" y="114.2">(P2) 4</text>
<text x="177.1" y="125.7">(P1) 8</text>
<text x="261.2" y="125.2">VCC (5V)</text>
<text x="135" y="137">NC</text>
<text x="106.3" y="142.5">VCC (3.3V)</text>
<text x="131.4" y="138.2" transform="rotate(-90 131.4 138.2)">(P2) 2</text>
<text x="151.6" y="138.2" transform="rotate(-90 151.6 138.2)">(P1) 1</text>
<text x="227.8" y="140">+DATA</text>
<text x="257.5" y="140">Vcc (5V)</text>
<text x="229.7" y="145.8">+CLK</text>
<text x="257.5" y="145.8">GND</text>
<text x="246.3" y="155" transform="rotate(-90 246.3 155)">NC</text>
<text x="186.6" y="171.7">VCC (3.3V)</text>
<text x="172.3" y="186.1">Title</text>
<text x="183.7" y="188.9">ESD S11 - Garageband</text>
<text x="172.3" y="194.7">Size</text>
<text x="175.1" y="197.6">A</text>
<text x="183.7" y="194.7">Document Number</text>
<text x="183.7" y="197.6">1</text>
<text x="267" y="194.7">Rev</text>
<text x="269.8" y="197.6">2.9</text>
<text x="172.3" y="203.3">Date:</text>
<text x="187.2" y="203.3">Tuesday, April 26, 2011</text>
<text x="229.7" y="203.3">Sheet</text>
<text x="244" y="203.3">1</text>
<text x="252.6" y="203.3">of</text>
<text x="261.2" y="203.3">2</text>
</g>
<g font-size="2.6" fill="#00f">
<text x="66.6" y="17.9">+</text>
<text x="66.6" y="23.7">-</text>
<text x="66.6" y="35.1">+</text>
<text x="66.6" y="40.9">-</text>
<text x="66.6" y="52.4">+</text>
<text x="66.6" y="58.1">-</text>
</g>
<g font-size="2.6" fill="#004080">
<text x="230.9" y="34.4" transform="rotate(-90 230.9 34.4)">Vcc (5V)</text>
<text x="205.3" y="38.6">RX</text>
<text x="256.5" y="38.6">TX</text>
<text x="230.9" y="53.1" transform="rotate(-90 230.9 53.1)">GND</text>
<text x="127.8" y="64.4">INT P0.0</text>
<text x="127.8" y="70.1">INT P0.1</text>
<text x="168.7" y="70.1">RX0</text>
<text x="127.8" y="75.9">INT P1.1</text>
<text x="153.4" y="72.1" transform="rotate(-90 153.4 72.1)">Vcc (3.3)</text>
<text x="169" y="75.9">TX0</text>
<text x="127.8" y="87.3">A/D Xn</text>
<text x="127.8" y="93.1">A/D Xp</text>
<text x="168.7" y="90.2">RX1</text>
<text x="169" y="96">TX1</text>
<text x="127.8" y="98.8">A/D Yn</text>
<text x="127.8" y="104.6">A/D Yp</text>
<text x="168.4" y="110.3">P2.1</text>
<text x="58.7" y="116.6" transform="rotate(-90 58.7 116.6)">Xn</text>
<text x="67.3" y="116.6" transform="rotate(-90 67.3 116.6)">Xp</text>
<text x="75.9" y="116.6" transform="rotate(-90 75.9 116.6)">Yn</text>
<text x="84.5" y="116.6" transform="rotate(-90 84.5 116.6)">Yp</text>
<text x="127.8" y="118.9">RESET_N</text>
<text x="163.5" y="116">INT P2.2</text>
<text x="133.3" y="127.8" transform="rotate(-90 133.3 127.8)">GAIN</text>
<text x="153.4" y="127.8" transform="rotate(-90 153.4 127.8)">GND</text>
<text x="168.4" y="127.5">P1.0</text>
</g>
<g font-size="2">
<text x="30.2" y="2.2">5</text>
<text x="84.7" y="2.2">4</text>
<text x="139.2" y="2.2">3</text>
<text x="193.8" y="2.2">2</text>
<text x="248.3" y="2.2">1</text>
<text x=".8" y="29.8">D</text>
<text x="276.3" y="29.8">D</text>
<text x=".8" y="80.1">C</text>
<text x="276.3" y="80.1">C</text>
<text x=".8" y="130.3">B</text>
<text x="276.3" y="130.3">B</text>
<text x=".8" y="180.5">A</text>
<text x="276.3" y="180.5">A</text>
<text x="30.2" y="206">5</text>
<text x="84.7" y="206">4</text>
<text x="139.2" y="206">3</text>
<text x="193.8" y="206">2</text>
<text x="248.3" y="206">1</text>
</g>
</svg>
